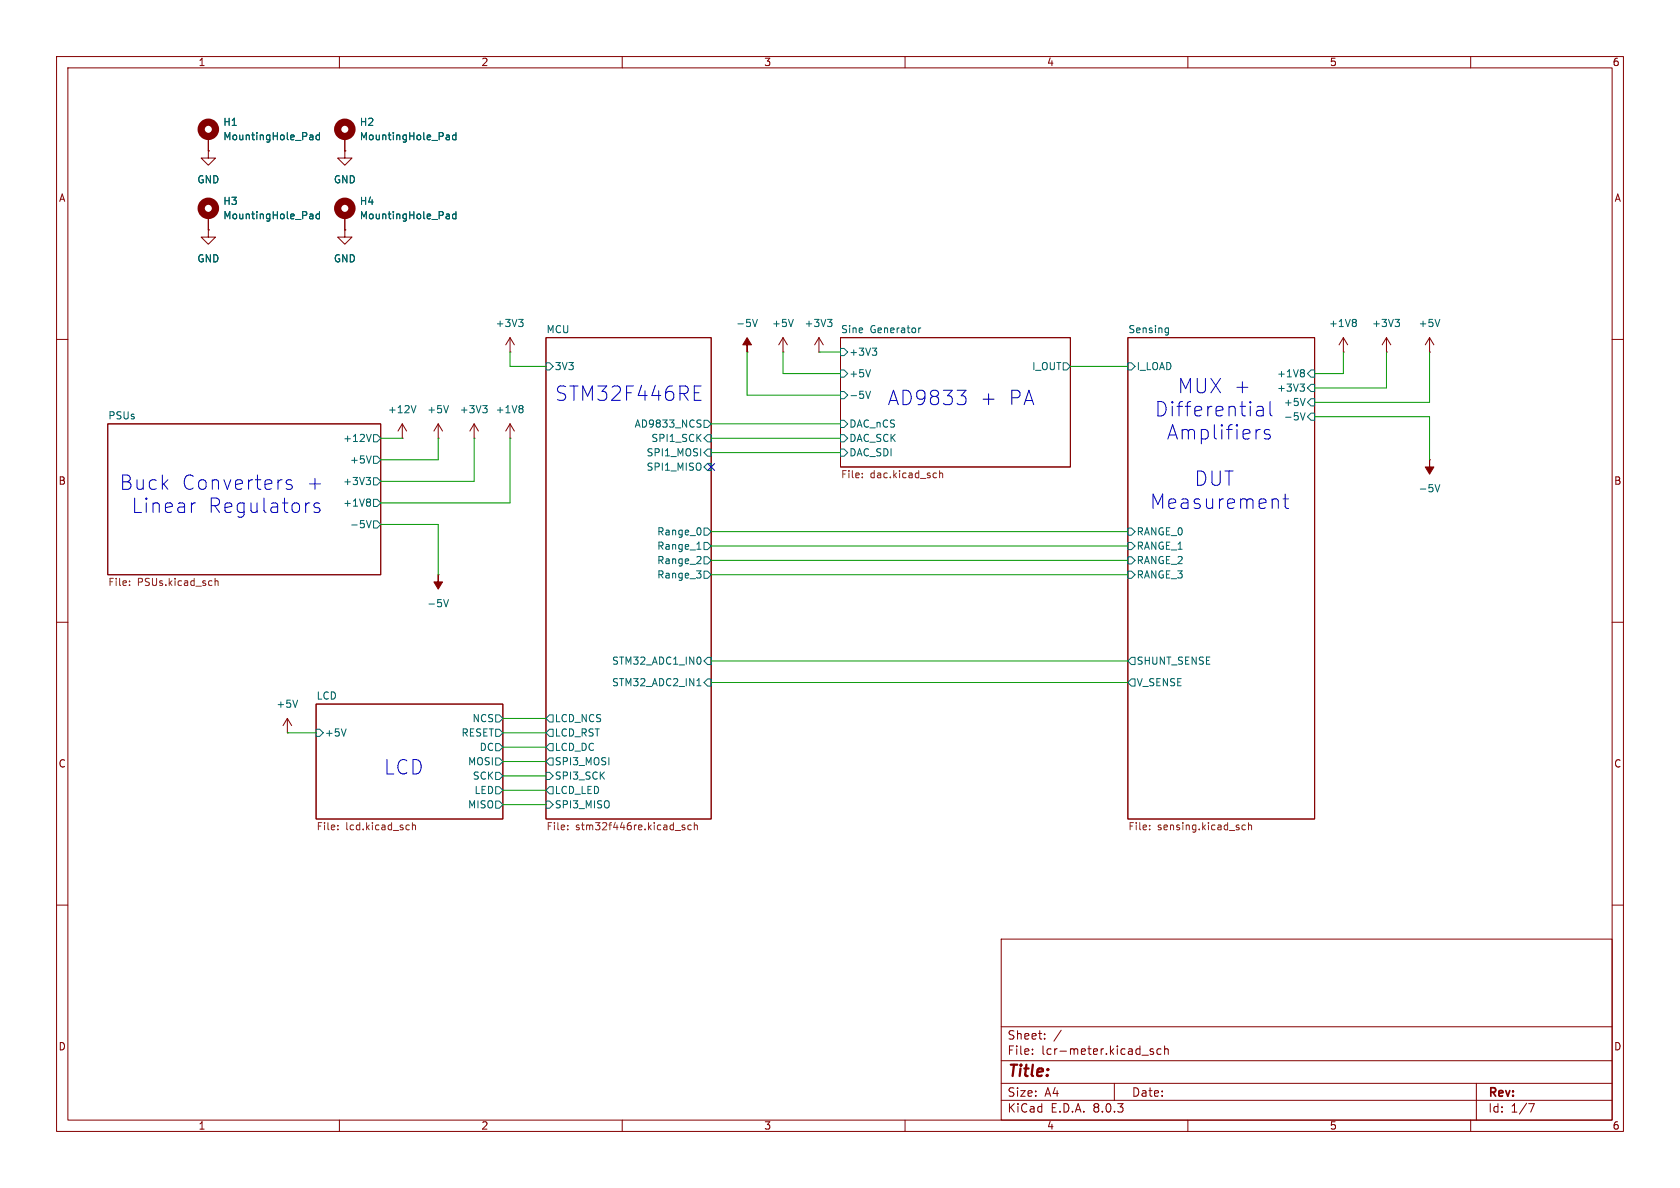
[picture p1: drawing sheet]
<svg xmlns="http://www.w3.org/2000/svg" width="297mm" height="210mm" viewBox="0 0 297 210" stroke-linecap="round" stroke-linejoin="round" font-family="sans-serif">
<g fill="none" stroke="#840000" stroke-width=".18">
<path d="M10 10h277v190h-277zM12 12h273v186h-273zM60 10v2M110 10v2M160 10v2M210 10v2M260 10v2M36.8 26.7v1.2h1.3l-1.3 1.3-1.2-1.3h1.2M36.8 26.7h.1M36.8 24.1v2.6M36.8 38.1v2.5M61 26.7v1.2h1.2l-1.2 1.3-1.3-1.3h1.3"/>
<path d="M61 26.7h.1M61 24.1v2.6M61 38.1v2.5M10 60h2M36.8 40.6v1.3h1.3l-1.3 1.3-1.2-1.3h1.2M36.8 40.6h.1M61 40.6v1.3h1.2l-1.2 1.3-1.3-1.3h1.3M61 40.6h.1M90.2 59.7l-.8 1.3M90.2 59.7v2.5M90.2 59.7l.7 1.3M96.5 59.7h29.2v85.1h-29.2z"/>
<path d="M138.4 59.7l-.7 1.3M138.4 59.7v2.5M138.4 59.7l.8 1.3M144.8 59.7l-.8 1.3M144.8 59.7v2.5M144.8 59.7l.7 1.3M148.6 59.7h40.6v22.9h-40.6zM199.4 59.7h33v85.1h-33zM237.5 59.7l-.8 1.3M237.5 59.7v2.5M237.5 59.7l.8 1.3M245.1 59.7l-.8 1.3"/>
<path d="M245.1 59.7v2.5M245.1 59.7l.8 1.3M252.7 59.7l-.7 1.3M252.7 59.7v2.5M252.7 59.7l.8 1.3M285 60h2M19 74.9h48.3v26.7h-48.3zM71.1 77.5h.1M71.1 74.9l-.7 1.3M71.1 74.9v2.6M71.1 74.9l.8 1.3M77.5 77.5h.1"/>
<path d="M77.5 74.9l-.8 1.3M77.5 74.9v2.6M77.5 74.9l.7 1.3M83.8 77.5h.1M83.8 74.9l-.7 1.3M83.8 74.9v2.6M83.8 74.9l.8 1.3M90.2 62.2h.1M90.2 77.5h.1M90.2 74.9v2.6M90.2 74.9l-.8 1.3M90.2 74.9l.7 1.3"/>
<path d="M132.1 62.2h.1M138.4 62.2h.1M144.8 62.2h.1M237.5 62.2h.1M245.1 62.2h.1M252.7 62.2h.1M252.7 81.3h.1M10 110h2M77.5 101.6h.1M285 110h2M50.8 129.5h.1M50.8 127l.8 1.3"/>
<path d="M50.8 127v2.5M50.8 127l-.8 1.3M55.9 124.5h33v20.3h-33zM10 160h2M285 160h2M177 166h108v32h-108zM60 198v2M110 198v2M160 198v2M177 194.5h108M177 191.5h108M177 187.5h108"/>
<path d="M177 181.5h108M182.5 186.3v.1M182.5 185.5v.1M184.7 183.6v.1M184.7 182.8v.1M187.6 182.1l-1.3 2M197 191.5v3M201.9 186.5h1.1M203.9 185.5l-.4-.1-.2 .2 .1 .2 .5 .2v.3h-.6M205.2 185.5l-.4-.1-.3 .3v.4l.2 .2h.5M205.9 185.5l.2-.1 .4 .1v.9M205.9 184.9v1.5"/>
<path d="M210 198v2M260 198v2M261 191.5v6.5M270.2 195.1h1l-.6 1.5"/>
</g>
<g fill="none" stroke="#006464" stroke-width=".18">
<path d="M54.9 23.9h.2l.2 .1v.7M54.9 37.8h.2l.2 .2v.7M55.3 24.6l-.4 .1M55.3 24.2h-.4M55.3 38.6l-.4 .1M55.3 38.1l-.4 .1M56.5 23.9h-.4l-.2 .2 .1 .5h.5M56.5 23.4v1.3M56.5 37.4v1.3M56.5 37.9l-.4-.1-.2 .3 .1 .5h.5M79 23.9h.3l.2 .1v.7M79 37.8h.3l.2 .2v.7"/>
<path d="M79.5 24.6l-.5 .1M79.5 24.2h-.5M79.5 38.6l-.5 .1M79.5 38.1l-.5 .1M80.6 23.9h-.4l-.2 .2 .1 .5h.5M80.6 23.4v1.3M80.6 37.4v1.3M80.6 37.9l-.4-.1-.2 .3 .1 .5h.5M91.7 56.5h.8l-.5 .4M92.2 56.9l.3 .3v.3l-.3 .2M133 56.5l.5 1.2 .4-1.2M140.2 56.5l-.4 1.2"/>
<path d="M146.3 56.5h.8l-.4 .4M146.8 56.9l.3 .3v.3l-.3 .2M162.4 58v.8M162.8 58l-.4 .2M206.2 58h.4M206.6 58v1l-.2 .2h-.3M206.6 58.8h-.4M239.5 56.5l.3 .2-.3 .3 .3 .2v.3l-.3 .2M246.6 56.5h.8l-.4 .4M247.2 56.9l.2 .3v.3l-.2 .2M254.5 56.5l-.4 1.2M65.6 76.8l-.4 1.2"/>
<path d="M66 76.8h.7l.6 .7-.6 .6h-.7zM73.5 71.7l-.4 1.3M79.3 71.7l-.4 1.3M85.3 71.7h.8l-.4 .5M85.9 72.2l.2 .2v.3l-.2 .3M92.2 71.7l.3 .2-.3 .3 .3 .3v.2l-.3 .3M96.5 64.1h.7l.6 .7-.6 .6h-.7zM123.4 74.2l.5 .1M123.7 74.9l.2 .2-.2 .4M124.5 74.3h.6l.6 .6-.6 .7h-.6zM125.1 79.4h.6v1.2h-.6l-.6-.6zM125.1 76.8h.6v1.3h-.6l-.6-.6z"/>
<path d="M148.6 76.8h.6l.7 .7-.7 .6h-.6zM148.6 79.4h.6l.7 .6-.7 .6h-.6zM148.6 74.3h.6l.7 .6-.7 .7h-.6zM148.6 61.6h.6l.7 .6-.7 .7h-.6zM148.6 65.4h.6l.7 .6-.7 .7h-.6zM148.6 69.2h.6l.7 .7-.7 .6h-.6zM153.1 69.2l.4 1.2 .4-1.2M153.9 65.3l-.4 1.3M154.2 61.5h.8l-.4 .5M154.7 62l.3 .3v.3l-.3 .2M188 64.1h.6l.6 .7-.6 .6h-.6zM199.4 64.1h.6l.7 .7-.7 .6h-.6z"/>
<path d="M229.8 67.9h.8l-.4 .5M229.9 73l.4 1.2 .4-1.2M230.4 68.4l.2 .2v.3l-.2 .3M230.4 65.3l.2 .3-.2 .3 .2 .2v.3l-.2 .2M230.7 70.4l-.4 1.3M231.8 67.9h.6v1.3h-.6l-.7-.6zM231.8 70.5h.6v1.3h-.6l-.7-.7zM231.8 73h.6v1.3h-.6l-.7-.6zM231.8 65.4h.6v1.3h-.6l-.7-.7zM64.7 84.4h.8l-.4 .5M64.8 92l.4 1.3 .4-1.3M65.3 84.9l.2 .2v.3l-.2 .3"/>
<path d="M65.3 88.2l.2 .3-.2 .3 .2 .2v.2l-.2 .3M65.6 80.6l-.4 1.3M66 92.1h.7l.6 .6-.6 .6h-.7zM66 80.6h.7l.6 .7-.6 .6h-.7zM66 84.5h.7l.6 .6-.6 .6h-.7zM66 88.3h.7l.6 .6-.6 .6h-.7zM123.2 97.1h.7M123.4 96l.2-.2v1.3M123.7 98.4l.2 .2v.3l-.8 .7h.8M123.8 93.4l.1 .4-.1 .6M124.5 93.3h.6l.6 .7-.6 .6h-.6zM124.5 95.9h.6l.6 .6-.6 .7h-.6z"/>
<path d="M124.5 98.4h.6l.6 .7-.6 .6h-.6zM125.1 81.9h.6v1.3h-.6l-.6-.6zM199.4 93.3h.6l.7 .7-.7 .6h-.6zM199.4 95.9h.6l.7 .6-.7 .7h-.6zM199.4 98.4h.6l.7 .7-.7 .6h-.6zM253.7 85.7l.4 1.2 .4-1.2M78.4 106l.5 1.3 .4-1.3M123.1 100.9h.8l-.4 .5M123.7 116.2l.2 .4-.2 .8M123.8 101.5l.1 .1-.1 .5M124.5 101h.6l.6 .6-.6 .6h-.6zM125.1 116.2h.6v1.3h-.6l-.6-.7z"/>
<path d="M199.4 101h.6l.7 .6-.7 .6h-.6zM200 116.2h.7v1.3h-.7l-.6-.7zM52.6 123.8l-.4 1.2M55.9 128.9h.6l.6 .6-.6 .7h-.6zM61.2 128.8l-.4 1.3M87.6 128.9h.7l.6 .6-.6 .7h-.7zM87.6 136.5h.7l.6 .7-.6 .6h-.7zM87.6 131.4h.7l.6 .7-.6 .6h-.7zM87.6 126.4h.7l.6 .6-.6 .6h-.7zM87.6 139.1h.7l.6 .6-.6 .6h-.7zM87.6 134h.7l.6 .6-.6 .7h-.7zM96.5 136.5h.7l.6 .7-.6 .6h-.7z"/>
<path d="M97.2 134h.6v1.3h-.6l-.7-.7zM97.2 131.4h.6v1.3h-.6l-.7-.6zM97.2 128.9h.6v1.3h-.6l-.7-.7zM97.2 126.4h.6v1.2h-.6l-.7-.6zM97.2 139.1h.6v1.2h-.6l-.7-.6zM123.2 121.2h.7M123.4 120.1l.2-.1v1.2M125.1 120h.6v1.3h-.6l-.6-.6zM200 120h.7v1.3h-.7l-.6-.6zM87.6 141.6h.7l.6 .6-.6 .7h-.7zM96.5 141.6h.7l.6 .6-.6 .7h-.7z"/>
</g>
<g fill="none" stroke="#725600" stroke-width=".18">
<path d="M152.4 84.3v.2M152.4 83.7v.1M165.4 83.6l.2 .1M165.6 84.4l-.2 .1M166.1 83.2v1.3M166.1 83.7l.2-.1 .3 .1 .1 .8M22.9 103.4v.1M22.9 102.7v.1M38 102.2v1.3M38 102.8l.2-.1h.3l.1 .8M59.7 146.6v.1M59.7 145.9v.1"/>
<path d="M72 145.8l.4 .1M72.4 146.6l-.4 .1M72.9 146l.2-.2 .3 .1 .1 .8M72.9 145.4v1.3M100.4 146.6v.1M100.4 145.9v.1M121.1 145.9l-.3-.1-.2 .2v.2l.5 .1v.3h-.5M122.2 145.9l-.4-.1-.2 .3 .1 .5h.5M122.7 146l.2-.2 .3 .1 .1 .8M122.7 145.4v1.3M203.2 146.6v.1M203.2 145.9v.1"/>
<path d="M220.2 145.9l-.4-.1-.2 .3 .1 .5h.5M220.7 146l.2-.2 .3 .1 .1 .8M220.7 145.4v1.3"/>
</g>
<g fill="#840000" stroke="#840000" stroke-width=".18">
<path d="M77.5 101.6v1.3h.7l-.7 1.2-.8-1.2h.8z"/>
<path d="M132.1 59.7l.7 1.3h-.7v1.2v-1.2h-.8z"/>
<path d="M252.7 81.3v1.3h.8l-.8 1.2-.7-1.2h.7z"/>
</g>
<g fill="none" stroke="#840000" stroke-width="1.3">
<circle cx="36.8" cy="22.9" r="1.27"/>
<circle cx="36.8" cy="36.8" r="1.27"/>
<circle cx="61" cy="22.9" r="1.27"/>
<circle cx="61" cy="36.8" r="1.27"/>
</g>
<path d="M122.7 69.4h.9M122.7 70.8h1.3M122.7 68.2h1.3M222.2 72l.3-.2 .7 .2 .1 .2v1.3M223.3 72.4l-.8 .2a.5 .5 0 0 0-.4 .4 .5 .5 0 0 0 .4 .5l.8-.1M224.5 76l-.6-.1-.4 .4 .1 .3 .9 .3 .1 .2-.1 .4-.3 .1-.7-.1M224.5 71v2.2l.4 .3M34.6 88.9l-.5 .1M51.6 84.9l-.6-.1-.4 .4 .1 .3 .9 .3 .1 .2-.1 .4-.3 .1-.7-.1M56.5 89l-.6-.1-.4 .4 .1 .3 .9 .3 .1 .2-.1 .4-.3 .1-.7-.1M226.8 88.2h1M227.2 87.3v2.2l.1 .3 .5 .1" fill="none" stroke="#0000c2" stroke-width=".18"/>
<g fill="none" stroke="#009600" stroke-width=".18">
<path d="M67.3 77.5h3.8M77.5 77.5v3.8h-10.2M83.8 77.5v7.6h-16.5M90.2 62.2v2.6h6.3M90.2 77.5v11.4h-22.9M125.7 74.9h22.9M125.7 77.5h22.9M132.1 62.2v7.7h16.5M138.4 62.2v3.8h10.2M144.8 62.2h3.8M189.2 64.8h10.2M232.4 73.7h20.3v7.6"/>
<path d="M237.5 62.2v3.8h-5.1M245.1 62.2v6.4h-12.7M252.7 62.2v8.9h-20.3M67.3 92.7h10.2v8.9M125.7 99.1h73.7M125.7 94h73.7M125.7 96.5h73.7M125.7 80h22.9M125.7 116.8h73.7M125.7 101.6h73.7M50.8 129.5h5.1M88.9 137.2h7.6"/>
<path d="M88.9 132.1h7.6M88.9 134.6h7.6M88.9 139.7h7.6M88.9 129.5h7.6M88.9 127h7.6M125.7 120.7h73.7M88.9 142.2h7.6"/>
</g>
<path d="M125.1 81.9l1.2 1.3M126.3 81.9l-1.2 1.3" fill="none" stroke="#000084" stroke-width=".18"/>
<g font-size="3.5" fill="#0000c2">
<text x="98.1" y="71.1">STM32F446RE</text>
<text x="156.9" y="71.9">AD9833</text>
<text x="173.2" y="71.9">+</text>
<text x="178.2" y="71.9">PA</text>
<text x="208.2" y="69.8">MUX +</text>
<text x="204.1" y="73.9">Differential</text>
<text x="206.2" y="77.9">Amplifiers</text>
<text x="21.1" y="86.8">Buck</text>
<text x="32.1" y="86.8">Converters</text>
<text x="54" y="86.8">+</text>
<text x="211.1" y="86.1">DUT</text>
<text x="23.2" y="90.9">Linear</text>
<text x="36.7" y="90.9">Regulators</text>
<text x="203.3" y="90.2">Measurement</text>
<text x="67.8" y="137.1">LCD</text>
</g>
<text font-size="2.8" fill="#840000" x="178" y="190.9">Title:</text>
<g font-size="2.1" fill="#840000">
<text x="178" y="184">Sheet:</text>
<text x="178" y="186.7">File:</text>
<text x="184.1" y="186.7">lcr-meter.kicad_sch</text>
<text x="178" y="196.9">KiCad</text>
<text x="178" y="194.1">Size:</text>
<text x="184.7" y="194.1">A4</text>
<text x="185.7" y="196.9">E.D.A.</text>
<text x="193.3" y="196.9">8.0.3</text>
<text x="200" y="194.1">Date:</text>
<text x="263" y="194.3">Rev:</text>
<text x="263" y="196.9">Id:</text>
<text x="267.1" y="196.9">1/7</text>
</g>
<g font-size="1.8" fill="#840000">
<text x="35" y="11.9">1</text>
<text x="85" y="11.9">2</text>
<text x="135" y="11.9">3</text>
<text x="185" y="11.9">4</text>
<text x="235" y="11.9">5</text>
<text x="285" y="11.9">6</text>
<text x="10.3" y="35.9">A</text>
<text x="285.3" y="35.9">A</text>
<text x="10.3" y="85.9">B</text>
<text x="285.3" y="85.9">B</text>
<text x="10.3" y="135.9">C</text>
<text x="285.3" y="135.9">C</text>
<text x="10.3" y="185.9">D</text>
<text x="285.3" y="185.9">D</text>
<text x="35" y="199.9">1</text>
<text x="85" y="199.9">2</text>
<text x="135" y="199.9">3</text>
<text x="185" y="199.9">4</text>
<text x="235" y="199.9">5</text>
<text x="285" y="199.9">6</text>
</g>
<g font-size="1.8" fill="#006464">
<text x="39.4" y="22.5">H1</text>
<text x="63.5" y="22.5">H2</text>
<text x="39.4" y="25">MountingHole_Pad</text>
<text x="63.5" y="25">MountingHole_Pad</text>
<text x="34.8" y="32.6">GND</text>
<text x="58.9" y="32.6">GND</text>
<text x="39.4" y="36.4">H3</text>
<text x="39.4" y="39">MountingHole_Pad</text>
<text x="63.5" y="36.4">H4</text>
<text x="63.5" y="39">MountingHole_Pad</text>
<text x="34.8" y="46.6">GND</text>
<text x="58.9" y="46.6">GND</text>
<text x="87.5" y="58">+3V3</text>
<text x="96.5" y="59">MCU</text>
<text x="130" y="58">-5V</text>
<text x="136.4" y="58">+5V</text>
<text x="142.1" y="58">+3V3</text>
<text x="148.6" y="59">Sine</text>
<text x="153.8" y="59">Generator</text>
<text x="199.4" y="59">Sensing</text>
<text x="234.8" y="58">+1V8</text>
<text x="242.5" y="58">+3V3</text>
<text x="250.7" y="58">+5V</text>
<text x="98" y="65.6">3V3</text>
<text x="150.1" y="63.1">+3V3</text>
<text x="182.4" y="65.6">I_OUT</text>
<text x="200.9" y="65.6">I_LOAD</text>
<text x="150.1" y="66.9">+5V</text>
<text x="150.1" y="70.7">-5V</text>
<text x="225.7" y="69.4">+3V3</text>
<text x="225.7" y="66.9">+1V8</text>
<text x="226.9" y="72">+5V</text>
<text x="19" y="74.2">PSUs</text>
<text x="68.5" y="73.3">+12V</text>
<text x="75.4" y="73.3">+5V</text>
<text x="81.2" y="73.3">+3V3</text>
<text x="87.5" y="73.3">+1V8</text>
<text x="112.1" y="75.8">AD9833_NCS</text>
<text x="150.1" y="75.8">DAC_nCS</text>
<text x="226.9" y="74.5">-5V</text>
<text x="60.6" y="78.3">+12V</text>
<text x="61.8" y="82.1">+5V</text>
<text x="114.2" y="83.4">SPI1_MISO</text>
<text x="114.2" y="80.9">SPI1_MOSI</text>
<text x="115.1" y="78.3">SPI1_SCK</text>
<text x="150.1" y="78.3">DAC_SCK</text>
<text x="150.1" y="80.9">DAC_SDI</text>
<text x="60.6" y="86">+3V3</text>
<text x="60.6" y="89.8">+1V8</text>
<text x="250.7" y="87.2">-5V</text>
<text x="61.8" y="93.6">-5V</text>
<text x="116.1" y="94.8">Range_0</text>
<text x="200.9" y="94.8">RANGE_0</text>
<text x="116.1" y="97.4">Range_1</text>
<text x="116.1" y="99.9">Range_2</text>
<text x="200.9" y="97.4">RANGE_1</text>
<text x="200.9" y="99.9">RANGE_2</text>
<text x="75.4" y="107.5">-5V</text>
<text x="116.1" y="102.5">Range_3</text>
<text x="200.9" y="102.5">RANGE_3</text>
<text x="108.1" y="117.7">STM32_ADC1_IN0</text>
<text x="200.9" y="117.7">SHUNT_SENSE</text>
<text x="48.8" y="125.3">+5V</text>
<text x="55.9" y="123.7">LCD</text>
<text x="108.1" y="121.5">STM32_ADC2_IN1</text>
<text x="200.9" y="121.5">V_SENSE</text>
<text x="57.3" y="130.4">+5V</text>
<text x="81.5" y="130.4">RESET</text>
<text x="83.4" y="127.9">NCS</text>
<text x="98" y="130.4">LCD_RST</text>
<text x="98" y="127.9">LCD_NCS</text>
<text x="82.6" y="135.5">MOSI</text>
<text x="84.7" y="132.9">DC</text>
<text x="98" y="135.5">SPI3_MOSI</text>
<text x="98" y="132.9">LCD_DC</text>
<text x="82.6" y="143.1">MISO</text>
<text x="83.5" y="138">SCK</text>
<text x="83.8" y="140.6">LED</text>
<text x="98" y="143.1">SPI3_MISO</text>
<text x="98" y="138">SPI3_SCK</text>
<text x="98" y="140.6">LCD_LED</text>
</g>
<g font-size="1.8" fill="#725600">
<text x="148.6" y="84.9">File:</text>
<text x="153.8" y="84.9">dac.kicad_sch</text>
<text x="19" y="103.9">File:</text>
<text x="24.3" y="103.9">PSUs.kicad_sch</text>
<text x="55.9" y="147.1">File:</text>
<text x="61.1" y="147.1">lcd.kicad_sch</text>
<text x="96.5" y="147.1">File:</text>
<text x="101.7" y="147.1">stm32f446re.kicad_sch</text>
<text x="199.4" y="147.1">File:</text>
<text x="204.6" y="147.1">sensing.kicad_sch</text>
</g>
</svg>
